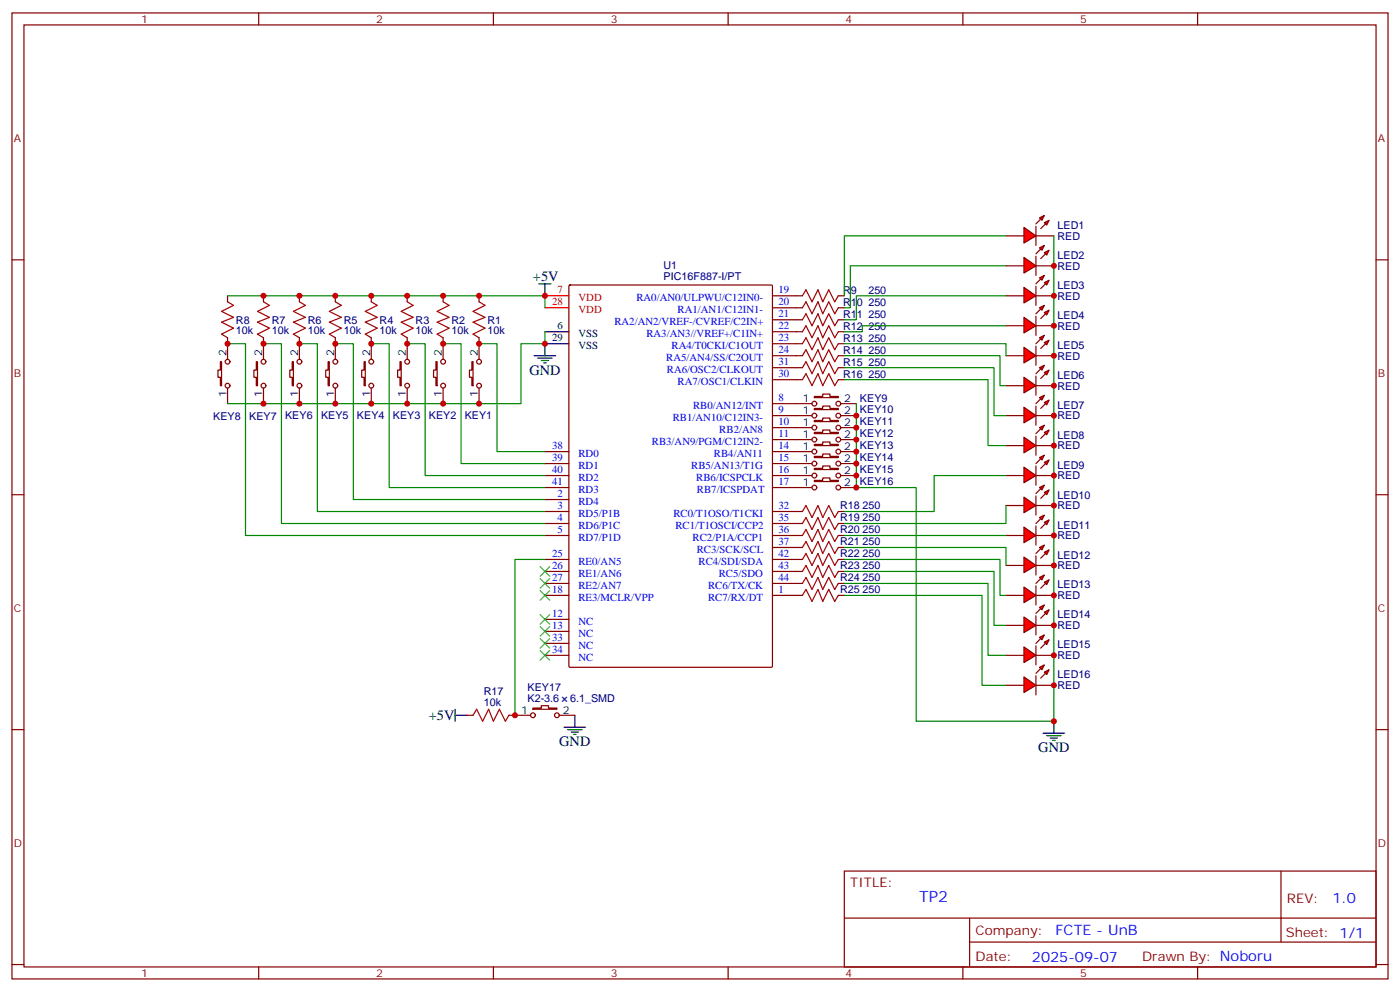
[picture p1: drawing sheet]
<svg xmlns="http://www.w3.org/2000/svg" width="412mm" height="292mm" viewBox="0 0 412 292" stroke-linecap="round" stroke-linejoin="round" font-family="sans-serif">
<g fill="none" stroke="#870000" stroke-width=".35">
<path d="M3.5 3.8h405.4v284.3h-405.4zM7.1 7.3h398.2v277.3h-398.2zM76.2 3.8v3.5M145.3 3.8v3.5M214.5 3.8v3.5M283.6 3.8v3.5M352.8 3.8v3.5M3.5 76.5h3.6M405.3 76.5h3.6M67 87.1v1.7M67 99.4v1.8M77.6 87.1v1.7"/>
<path d="M77.6 99.4v1.8M88.2 87.1v1.7M88.2 99.4v1.8M98.8 87.1v1.7M98.8 99.4v1.8M109.4 87.1v1.7M109.4 99.4v1.8M119.9 87.1v1.7M119.9 99.4v1.8M130.5 87.1v1.7M130.5 99.4v1.8M141.1 87.1v1.7"/>
<path d="M141.1 99.4v1.8M167.6 84.1l.3-.2h59.3l.3 .2v112l-.1 .3h-59.5l-.3-.2zM227.5 97.6h8.9M227.5 94.1h8.9M227.5 90.6h8.9M227.5 87.1h8.9M246.9 97.6h1.8M246.9 94.1h1.8M246.9 90.6h1.8M246.9 87.1h1.8M227.5 108.2h8.9M227.5 111.8h8.9"/>
<path d="M227.5 104.7h8.9M227.5 101.2h8.9M227.5 118.8h7.1M246.9 108.2h1.8M246.9 111.8h1.8M246.9 104.7h1.8M246.9 101.2h1.8M160.5 140h7.1M160.5 136.5h7.1M160.5 132.9h7.1M227.5 140h7.1M227.5 136.5h7.1"/>
<path d="M227.5 132.9h7.1M227.5 129.4h7.1M227.5 125.9h7.1M227.5 122.3h7.1M3.5 145.6h3.6M160.5 143.5h7.1M160.5 157.6h7.1M160.5 154.1h7.1M160.5 150.6h7.1M160.5 147h7.1M227.5 143.5h7.1M227.5 157.6h8.9"/>
<path d="M227.5 154.1h8.9M227.5 150.6h8.9M246.9 157.6h1.8M246.9 154.1h1.8M246.9 150.6h1.8M405.3 145.6h3.6M160.5 171.7h7.1M160.5 168.2h7.1M160.5 164.7h7.1M160.5 175.3h7.1M227.5 171.7h8.9M227.5 168.2h8.9"/>
<path d="M227.5 164.7h8.9M227.5 161.1h8.9M227.5 175.3h8.9M246.9 171.7h1.8M246.9 168.2h1.8M246.9 164.7h1.8M246.9 161.1h1.8M246.9 175.3h1.8M160.5 192.9h7.1M160.5 189.4h7.1M160.5 185.8h7.1M160.5 182.3h7.1"/>
<path d="M3.5 214.8h3.6M137.6 210.5h1.7M149.9 210.5h1.8M405.3 214.8h3.6M248.7 256.4h156.6v28.2h-156.6zM377.3 256.4v20.9M248.7 270.2h156.5M285.6 277.3h119.6M285.6 270.2v14.2M3.5 283.9h3.6M76.2 284.6v3.5M145.3 284.6v3.5"/>
<path d="M214.5 284.6v3.5M283.6 284.6v3.5M352.8 284.6v3.5M405.3 283.9h3.6"/>
</g>
<g fill="none" stroke="#000" stroke-width=".35">
<path d="M158.7 83.5h3.6M160.5 97.6h7.1M160.5 83.5v3.6M157.3 104.7h6.4M158.4 105.4h4.2M159.5 106.1h2.1M160.2 106.8h.7M167.6 101.2h-7.1v3.5M166.2 214.1h6.3M167.2 214.8h4.2M168.3 215.5h2.1M169 216.2h.7"/>
<path d="M169.3 210.5v3.6M307.3 215.8h6.3M308.3 216.5h4.3M309.4 217.2h2.1M310.1 217.9h.7M310.4 212.3v3.5"/>
</g>
<path d="M160.5 90.6h7.1M160.5 87.1h7.1" fill="none" stroke="#f00" stroke-width=".35"/>
<path d="M160.5 87.1v3.5M160.5 97.6v3.6" fill="none" stroke="#008700" stroke-width=".35"/>
<g fill="none" stroke="#a10000" stroke-width=".35">
<path d="M67 88.8l1.8 1.1-3.5 1.8 3.5 1.7-3.5 1.4 3.5 1.8-3.5 1.8 1.7 1M77.6 88.8l1.8 1.1-3.6 1.8 3.6 1.7-3.6 1.4 3.6 1.8-3.6 1.8 1.8 1M88.2 88.8l1.8 1.1-3.6 1.8 3.6 1.7-3.6 1.4 3.6 1.8-3.6 1.8 1.8 1M98.8 88.8l1.7 1.1-3.5 1.8 3.5 1.7-3.5 1.4 3.5 1.8-3.5 1.8 1.8 1M109.4 88.8l1.7 1.1-3.5 1.8 3.5 1.7-3.5 1.4 3.5 1.8-3.5 1.8 1.8 1M119.9 88.8l1.8 1.1-3.5 1.8 3.5 1.7-3.5 1.4 3.5 1.8-3.5 1.8 1.7 1M130.5 88.8l1.8 1.1-3.5 1.8 3.5 1.7-3.5 1.4 3.5 1.8-3.5 1.8 1.7 1M141.1 88.8l1.8 1.1-3.6 1.8 3.6 1.7-3.6 1.4 3.6 1.8-3.6 1.8 1.8 1M236.4 87.1l1-1.8 1.8 3.5 1.7-3.5 1.5 3.5 1.7-3.5 1.8 3.5 1-1.7M236.4 90.6l1-1.8 1.8 3.6 1.7-3.6 1.5 3.6 1.7-3.6 1.8 3.6 1-1.8M236.4 94.1l1-1.7 1.8 3.5 1.7-3.5 1.5 3.5 1.7-3.5 1.8 3.5 1-1.8M236.4 97.6l1-1.7 1.8 3.5 1.7-3.5 1.5 3.5 1.7-3.5 1.8 3.5 1-1.8"/>
<path d="M236.4 104.7l1-1.8 1.8 3.6 1.7-3.6 1.5 3.6 1.7-3.6 1.8 3.6 1-1.8M236.4 108.2l1-1.7 1.8 3.5 1.7-3.5 1.5 3.5 1.7-3.5 1.8 3.5 1-1.8M236.4 111.8l1-1.8 1.8 3.5 1.7-3.5 1.5 3.5 1.7-3.5 1.8 3.5 1-1.7M236.4 101.2l1-1.8 1.8 3.5 1.7-3.5 1.5 3.5 1.7-3.5 1.8 3.5 1-1.7M236.4 150.6l1-1.8 1.8 3.5 1.7-3.5 1.5 3.5 1.7-3.5 1.8 3.5 1-1.7M236.4 154.1l1-1.8 1.8 3.6 1.7-3.6 1.5 3.6 1.7-3.6 1.8 3.6 1-1.8M236.4 157.6l1-1.7 1.8 3.5 1.7-3.5 1.5 3.5 1.7-3.5 1.8 3.5 1-1.8M236.4 171.7l1-1.7 1.8 3.5 1.7-3.5 1.5 3.5 1.7-3.5 1.8 3.5 1-1.8M236.4 175.3l1-1.8 1.8 3.5 1.7-3.5 1.5 3.5 1.7-3.5 1.8 3.5 1-1.7M236.4 161.1l1-1.7 1.8 3.5 1.7-3.5 1.5 3.5 1.7-3.5 1.8 3.5 1-1.8M236.4 164.7l1-1.8 1.8 3.5 1.7-3.5 1.5 3.5 1.7-3.5 1.8 3.5 1-1.7M236.4 168.2l1-1.8 1.8 3.6 1.7-3.6 1.5 3.6 1.7-3.6 1.8 3.6 1-1.8"/>
<path d="M139.3 210.5l1.1-1.7 1.8 3.5 1.7-3.5 1.4 3.5 1.8-3.5 1.8 3.5 1-1.8"/>
</g>
<g fill="#f00" stroke="#870000" stroke-width=".35">
<path d="M301.6 67l3.6 2.4-3.6 2.1z"/>
<path d="M305.2 66.6v5.6z"/>
</g>
<g fill="#870000" stroke="#870000" stroke-width=".35">
<path d="M306.6 64.5l-1.4 1.4z"/>
<path d="M306.6 67.3l1.4-1.4z"/>
</g>
<g fill="#f00" stroke="#870000" stroke-width=".35">
<path d="M306.2 64.1l1.4-.7-.7 1.4z"/>
<path d="M307.6 65.5l1.4-.7-.7 1.5z"/>
</g>
<path d="M296.3 69.4h5.3M305.2 69.4h5.2" fill="none" stroke="#870000" stroke-width=".35"/>
<g fill="#f00" stroke="#870000" stroke-width=".35">
<path d="M301.6 75.8l3.6 2.4-3.6 2.2z"/>
<path d="M305.2 75.4v5.7z"/>
</g>
<g fill="#870000" stroke="#870000" stroke-width=".35">
<path d="M305.2 74.7l1.4-1.4z"/>
<path d="M308 74.7l-1.4 1.4z"/>
</g>
<g fill="#f00" stroke="#870000" stroke-width=".35">
<path d="M306.2 73l1.4-.8-.7 1.5z"/>
<path d="M307.6 74.4l1.4-.7-.7 1.4z"/>
</g>
<path d="M296.3 78.2h5.3M305.2 78.2h5.2" fill="none" stroke="#870000" stroke-width=".35"/>
<g fill="#f00" stroke="#870000" stroke-width=".35">
<path d="M301.6 84.6l3.6 2.5-3.6 2.1z"/>
<path d="M305.2 84.2v5.7z"/>
</g>
<g fill="#870000" stroke="#870000" stroke-width=".35">
<path d="M306.6 82.1l-1.4 1.4z"/>
<path d="M306.6 84.9l1.4-1.4z"/>
</g>
<g fill="#f00" stroke="#870000" stroke-width=".35">
<path d="M306.2 81.8l1.4-.7-.7 1.4z"/>
<path d="M307.6 83.2l1.4-.7-.7 1.4z"/>
</g>
<path d="M296.3 87.1h5.3M305.2 87.1h5.2" fill="none" stroke="#870000" stroke-width=".35"/>
<g fill="#f00" stroke="#870000" stroke-width=".35">
<path d="M301.6 93.4l3.6 2.5-3.6 2.1z"/>
<path d="M305.2 93.1v5.6z"/>
</g>
<g fill="#870000" stroke="#870000" stroke-width=".35">
<path d="M305.2 92.4l1.4-1.5z"/>
<path d="M308 92.4l-1.4 1.4z"/>
</g>
<g fill="#f00" stroke="#870000" stroke-width=".35">
<path d="M306.2 90.6l1.4-.7-.7 1.4z"/>
<path d="M307.6 92l1.4-.7-.7 1.4z"/>
</g>
<path d="M296.3 95.9h5.3M305.2 95.9h5.2" fill="none" stroke="#870000" stroke-width=".35"/>
<g fill="#f00" stroke="#870000" stroke-width=".35">
<path d="M301.6 102.2l3.6 2.5-3.6 2.1z"/>
<path d="M305.2 101.9v5.6z"/>
</g>
<g fill="#870000" stroke="#870000" stroke-width=".35">
<path d="M305.2 101.2l1.4-1.4z"/>
<path d="M306.6 102.6l1.4-1.4z"/>
</g>
<g fill="#f00" stroke="#870000" stroke-width=".35">
<path d="M306.2 99.4l1.4-.7-.7 1.4z"/>
<path d="M307.6 100.8l1.4-.7-.7 1.4z"/>
</g>
<path d="M296.3 104.7h5.3M305.2 104.7h5.2" fill="none" stroke="#870000" stroke-width=".35"/>
<g fill="#f00" stroke="#870000" stroke-width=".35">
<path d="M301.6 111.1l3.6 2.4-3.6 2.1z"/>
<path d="M305.2 110.7v5.6z"/>
</g>
<g fill="#870000" stroke="#870000" stroke-width=".35">
<path d="M305.2 110l1.4-1.4z"/>
<path d="M308 110l-1.4 1.4z"/>
</g>
<g fill="#f00" stroke="#870000" stroke-width=".35">
<path d="M306.2 108.2l1.4-.7-.7 1.4z"/>
<path d="M307.6 109.6l1.4-.7-.7 1.4z"/>
</g>
<path d="M296.3 113.5h5.3M305.2 113.5h5.2" fill="none" stroke="#870000" stroke-width=".35"/>
<g fill="#f00" stroke="#870000" stroke-width=".35">
<path d="M301.6 119.9l3.6 2.4-3.6 2.2z"/>
<path d="M305.2 119.5v5.7z"/>
</g>
<g fill="#870000" stroke="#870000" stroke-width=".35">
<path d="M305.2 118.8l1.4-1.4z"/>
<path d="M308 118.8l-1.4 1.4z"/>
</g>
<g fill="#f00" stroke="#870000" stroke-width=".35">
<path d="M306.2 117.1l1.4-.8-.7 1.5z"/>
<path d="M307.6 118.5l1.4-.7-.7 1.4z"/>
</g>
<path d="M296.3 122.3h5.3M305.2 122.3h5.2" fill="none" stroke="#870000" stroke-width=".35"/>
<g fill="#f00" stroke="#870000" stroke-width=".35">
<path d="M301.6 128.7l3.6 2.5-3.6 2.1z"/>
<path d="M305.2 128.3v5.7z"/>
</g>
<g fill="#870000" stroke="#870000" stroke-width=".35">
<path d="M306.6 126.2l-1.4 1.4z"/>
<path d="M306.6 129l1.4-1.4z"/>
</g>
<g fill="#f00" stroke="#870000" stroke-width=".35">
<path d="M306.2 125.9l1.4-.7-.7 1.4z"/>
<path d="M307.6 127.3l1.4-.7-.7 1.4z"/>
</g>
<path d="M296.3 131.2h5.3M305.2 131.2h5.2" fill="none" stroke="#870000" stroke-width=".35"/>
<g fill="#f00" stroke="#870000" stroke-width=".35">
<path d="M301.6 137.5l3.6 2.5-3.6 2.1z"/>
<path d="M305.2 137.2v5.6z"/>
</g>
<g fill="#870000" stroke="#870000" stroke-width=".35">
<path d="M305.2 136.5l1.4-1.5z"/>
<path d="M308 136.5l-1.4 1.4z"/>
</g>
<g fill="#f00" stroke="#870000" stroke-width=".35">
<path d="M306.2 134.7l1.4-.7-.7 1.4z"/>
<path d="M307.6 136.1l1.4-.7-.7 1.4z"/>
</g>
<path d="M296.3 140h5.3M305.2 140h5.2" fill="none" stroke="#870000" stroke-width=".35"/>
<g fill="#f00" stroke="#870000" stroke-width=".35">
<path d="M301.6 146.3l3.6 2.5-3.6 2.1z"/>
<path d="M305.2 146v5.6z"/>
</g>
<g fill="#870000" stroke="#870000" stroke-width=".35">
<path d="M305.2 145.3l1.4-1.4z"/>
<path d="M306.6 146.7l1.4-1.4z"/>
</g>
<g fill="#f00" stroke="#870000" stroke-width=".35">
<path d="M306.2 143.5l1.4-.7-.7 1.4z"/>
<path d="M307.6 144.9l1.4-.7-.7 1.4z"/>
</g>
<path d="M296.3 148.8h5.3M305.2 148.8h5.2" fill="none" stroke="#870000" stroke-width=".35"/>
<g fill="#f00" stroke="#870000" stroke-width=".35">
<path d="M301.6 155.2l3.6 2.4-3.6 2.1z"/>
<path d="M305.2 154.8v5.6z"/>
</g>
<g fill="#870000" stroke="#870000" stroke-width=".35">
<path d="M305.2 154.1l1.4-1.4z"/>
<path d="M306.6 155.5l1.4-1.4z"/>
</g>
<g fill="#f00" stroke="#870000" stroke-width=".35">
<path d="M306.2 152.3l1.4-.7-.7 1.4z"/>
<path d="M307.6 153.7l1.4-.7-.7 1.4z"/>
</g>
<path d="M296.3 157.6h5.3M305.2 157.6h5.2" fill="none" stroke="#870000" stroke-width=".35"/>
<g fill="#f00" stroke="#870000" stroke-width=".35">
<path d="M301.6 164l3.6 2.4-3.6 2.2z"/>
<path d="M305.2 163.6v5.7z"/>
</g>
<g fill="#870000" stroke="#870000" stroke-width=".35">
<path d="M305.2 162.9l1.4-1.4z"/>
<path d="M306.6 164.3l1.4-1.4z"/>
</g>
<g fill="#f00" stroke="#870000" stroke-width=".35">
<path d="M306.2 161.1l1.4-.7-.7 1.5z"/>
<path d="M307.6 162.6l1.4-.7-.7 1.4z"/>
</g>
<path d="M296.3 166.4h5.3M305.2 166.4h5.2" fill="none" stroke="#870000" stroke-width=".35"/>
<g fill="#f00" stroke="#870000" stroke-width=".35">
<path d="M301.6 172.8l3.6 2.5-3.6 2.1z"/>
<path d="M305.2 172.4v5.7z"/>
</g>
<g fill="#870000" stroke="#870000" stroke-width=".35">
<path d="M305.2 171.7l1.4-1.4z"/>
<path d="M306.6 173.1l1.4-1.4z"/>
</g>
<g fill="#f00" stroke="#870000" stroke-width=".35">
<path d="M306.2 170l1.4-.7-.7 1.4z"/>
<path d="M307.6 171.4l1.4-.7-.7 1.4z"/>
</g>
<path d="M296.3 175.3h5.3M305.2 175.3h5.2" fill="none" stroke="#870000" stroke-width=".35"/>
<g fill="#f00" stroke="#870000" stroke-width=".35">
<path d="M301.6 181.6l3.6 2.5-3.6 2.1z"/>
<path d="M305.2 181.3v5.6z"/>
</g>
<g fill="#870000" stroke="#870000" stroke-width=".35">
<path d="M306.6 179.1l-1.4 1.5z"/>
<path d="M306.6 182l1.4-1.4z"/>
</g>
<g fill="#f00" stroke="#870000" stroke-width=".35">
<path d="M306.2 178.8l1.4-.7-.7 1.4z"/>
<path d="M307.6 180.2l1.4-.7-.7 1.4z"/>
</g>
<path d="M296.3 184.1h5.3M305.2 184.1h5.2" fill="none" stroke="#870000" stroke-width=".35"/>
<g fill="#f00" stroke="#870000" stroke-width=".35">
<path d="M301.6 190.4l3.6 2.5-3.6 2.1z"/>
<path d="M305.2 190.1v5.6z"/>
</g>
<g fill="#870000" stroke="#870000" stroke-width=".35">
<path d="M305.2 189.4l1.4-1.4z"/>
<path d="M308 189.4l-1.4 1.4z"/>
</g>
<g fill="#f00" stroke="#870000" stroke-width=".35">
<path d="M306.2 187.6l1.4-.7-.7 1.4z"/>
<path d="M307.6 189l1.4-.7-.7 1.4z"/>
</g>
<path d="M296.3 192.9h5.3M305.2 192.9h5.2" fill="none" stroke="#870000" stroke-width=".35"/>
<g fill="#f00" stroke="#870000" stroke-width=".35">
<path d="M301.6 199.2l3.6 2.5-3.6 2.1z"/>
<path d="M305.2 198.9v5.6z"/>
</g>
<g fill="#870000" stroke="#870000" stroke-width=".35">
<path d="M305.2 198.2l1.4-1.4z"/>
<path d="M306.6 199.6l1.4-1.4z"/>
</g>
<g fill="#f00" stroke="#870000" stroke-width=".35">
<path d="M306.2 196.4l1.4-.7-.7 1.4z"/>
<path d="M307.6 197.8l1.4-.7-.7 1.4z"/>
</g>
<g fill="none" stroke="#870000" stroke-width=".35">
<path d="M64.9 106.5h.4v7h-.4v-2.4h-.7v-2.2h.7zM67 101.2v4.6M67 114.2v4.6M75.5 106.5h.3v7h-.3v-2.4h-.7v-2.2h.7zM77.6 101.2v4.6M77.6 114.2v4.6M86.1 106.5h.3v7h-.3v-2.4h-.7v-2.2h.7zM88.2 101.2v4.6M88.2 114.2v4.6M96.7 106.5h.3v7h-.3v-2.4h-.7v-2.2h.7zM98.8 101.2v4.6M98.8 114.2v4.6"/>
<path d="M107.2 106.5h.4v7h-.4v-2.4h-.7v-2.2h.7zM109.4 101.2v4.6M109.4 114.2v4.6M117.8 106.5h.4v7h-.4v-2.4h-.7v-2.2h.7zM119.9 101.2v4.6M119.9 114.2v4.6M128.4 106.5h.4v7h-.4v-2.4h-.7v-2.2h.7zM130.5 101.2v4.6M130.5 114.2v4.6M139 106.5h.3v7h-.3v-2.4h-.7v-2.2h.7zM141.1 101.2v4.6M141.1 114.2v4.6"/>
<path d="M234.6 118.8h4.6M239.9 116.7h2.5v-.7h2.1v.7h2.4v.4h-7zM247.6 118.8h4.6M234.6 122.3h4.6M234.6 125.9h4.6M234.6 129.4h4.6M234.6 132.9h4.6M234.6 136.5h4.6M234.6 140h4.6M239.9 120.2h2.5v-.7h2.1v.7h2.4v.4h-7zM239.9 123.8h2.5v-.8h2.1v.8h2.4v.3h-7zM239.9 127.3h2.5v-.7h2.1v.7h2.4v.3h-7z"/>
<path d="M239.9 130.8h2.5v-.7h2.1v.7h2.4v.4h-7zM239.9 134.3h2.5v-.7h2.1v.7h2.4v.4h-7zM239.9 137.9h2.5v-.7h2.1v.7h2.4v.3h-7zM247.6 122.3h4.6M247.6 125.9h4.6M247.6 129.4h4.6M247.6 132.9h4.6M247.6 136.5h4.6M247.6 140h4.6M234.6 143.5h4.6M239.9 141.4h2.5v-.7h2.1v.7h2.4v.3h-7zM247.6 143.5h4.6"/>
<path d="M151.7 210.5h4.6M157 208.4h2.5v-.7h2.1v.7h2.4v.4h-7zM164.7 210.5h4.6M296.3 201.7h5.3M305.2 201.7h5.2"/>
<circle cx="67" cy="106.5" r=".71"/>
<circle cx="67" cy="113.5" r=".71"/>
<circle cx="77.6" cy="106.5" r=".71"/>
<circle cx="77.6" cy="113.5" r=".71"/>
<circle cx="88.2" cy="106.5" r=".71"/>
<circle cx="88.2" cy="113.5" r=".71"/>
<circle cx="98.8" cy="106.5" r=".71"/>
<circle cx="98.8" cy="113.5" r=".71"/>
<circle cx="109.4" cy="106.5" r=".71"/>
<circle cx="109.4" cy="113.5" r=".71"/>
<circle cx="119.9" cy="106.5" r=".71"/>
<circle cx="119.9" cy="113.5" r=".71"/>
<circle cx="130.5" cy="106.5" r=".71"/>
<circle cx="130.5" cy="113.5" r=".71"/>
<circle cx="141.1" cy="106.5" r=".71"/>
<circle cx="141.1" cy="113.5" r=".71"/>
<circle cx="239.9" cy="118.8" r=".71"/>
<circle cx="246.9" cy="118.8" r=".71"/>
<circle cx="239.9" cy="122.3" r=".71"/>
<circle cx="239.9" cy="129.4" r=".71"/>
<circle cx="239.9" cy="136.5" r=".71"/>
<circle cx="239.9" cy="125.9" r=".71"/>
<circle cx="239.9" cy="132.9" r=".71"/>
<circle cx="239.9" cy="140" r=".71"/>
<circle cx="246.9" cy="129.4" r=".71"/>
<circle cx="246.9" cy="132.9" r=".71"/>
<circle cx="246.9" cy="125.9" r=".71"/>
<circle cx="246.9" cy="136.5" r=".71"/>
<circle cx="246.9" cy="122.3" r=".71"/>
<circle cx="246.9" cy="140" r=".71"/>
<circle cx="239.9" cy="143.5" r=".71"/>
<circle cx="246.9" cy="143.5" r=".71"/>
<circle cx="157" cy="210.5" r=".71"/>
<circle cx="164" cy="210.5" r=".71"/>
</g>
<path d="M134.1 210.5h3.5M134.1 208.8v3.5" fill="none" stroke="#000" stroke-width=".35"/>
<g fill="none" stroke="#008700" stroke-width=".35">
<path d="M296.3 69.4h-47.6v17.7M296.3 78.2h-45.8v12.4h-1.8M310.4 69.4v142.9h-40.5v-68.8h-17.7v-24.7M67 87.1h93.5M296.3 87.1h-44.1v7h-3.5M296.3 95.9h-42.3v1.7h-5.3M67 101.2h5.3v56.4h88.2M77.6 101.2h5.3v52.9h77.6M88.2 101.2h5.3v49.4h67M98.8 101.2h5.3v45.8h56.4M109.4 101.2h5.3v42.3h45.8M119.9 101.2h5.3v38.8h35.3"/>
<path d="M130.5 101.2h5.3v35.3h24.7M141.1 101.2h5.3v31.7h14.1M160.5 101.2h-7v17.6h-86.5M248.7 101.2h47.6v3.5M248.7 104.7h45.9v8.8h1.7M248.7 108.2h44.1v14.1h3.5M248.7 111.8h42.3v19.4h5.3M296.3 140h-21.1v10.6h-26.5M248.7 157.6h47.6M296.3 148.8v5.3h-47.6M160.5 164.7h-8.8v45.8M248.7 161.1h47.6v5.3"/>
<path d="M248.7 164.7h45.9v10.6h1.7M248.7 168.2h44.1v15.9h3.5M248.7 171.7h42.3v21.2h5.3M248.7 175.3h40.6v26.4h7"/>
</g>
<g fill="none" stroke="#3c3" stroke-width=".35">
<path d="M159.1 166.8l2.8 2.8M159.1 170.3l2.8 2.8M159.1 173.8l2.8 2.9M161.9 166.8l-2.8 2.8M161.9 170.3l-2.8 2.8M161.9 173.8l-2.8 2.9M159.1 180.9l2.8 2.8M159.1 184.4l2.8 2.9M159.1 188l2.8 2.8M159.1 191.5l2.8 2.8M161.9 180.9l-2.8 2.8M161.9 184.4l-2.8 2.9"/>
<path d="M161.9 188l-2.8 2.8M161.9 191.5l-2.8 2.8"/>
</g>
<g fill="#c00">
<circle cx="160.5" cy="87.1" r=".88"/>
<circle cx="160.5" cy="101.2" r=".88"/>
<circle cx="141.1" cy="87.1" r=".88"/>
<circle cx="130.5" cy="87.1" r=".88"/>
<circle cx="119.9" cy="87.1" r=".88"/>
<circle cx="109.4" cy="87.1" r=".88"/>
<circle cx="98.8" cy="87.1" r=".88"/>
<circle cx="88.2" cy="87.1" r=".88"/>
<circle cx="77.6" cy="87.1" r=".88"/>
<circle cx="130.5" cy="118.8" r=".88"/>
<circle cx="119.9" cy="118.8" r=".88"/>
<circle cx="109.4" cy="118.8" r=".88"/>
<circle cx="98.8" cy="118.8" r=".88"/>
<circle cx="88.2" cy="118.8" r=".88"/>
<circle cx="77.6" cy="118.8" r=".88"/>
<circle cx="141.1" cy="118.8" r=".88"/>
<circle cx="141.1" cy="101.2" r=".88"/>
<circle cx="130.5" cy="101.2" r=".88"/>
<circle cx="119.9" cy="101.2" r=".88"/>
<circle cx="109.4" cy="101.2" r=".88"/>
<circle cx="98.8" cy="101.2" r=".88"/>
<circle cx="88.2" cy="101.2" r=".88"/>
<circle cx="77.6" cy="101.2" r=".88"/>
<circle cx="67" cy="101.2" r=".88"/>
<circle cx="310.4" cy="78.2" r=".88"/>
<circle cx="310.4" cy="87.1" r=".88"/>
<circle cx="310.4" cy="95.9" r=".88"/>
<circle cx="310.4" cy="104.7" r=".88"/>
<circle cx="310.4" cy="113.5" r=".88"/>
<circle cx="310.4" cy="122.3" r=".88"/>
<circle cx="310.4" cy="131.2" r=".88"/>
<circle cx="310.4" cy="140" r=".88"/>
<circle cx="310.4" cy="148.8" r=".88"/>
<circle cx="310.4" cy="157.6" r=".88"/>
<circle cx="310.4" cy="166.4" r=".88"/>
<circle cx="310.4" cy="175.3" r=".88"/>
<circle cx="310.4" cy="184.1" r=".88"/>
<circle cx="310.4" cy="192.9" r=".88"/>
<circle cx="310.4" cy="201.7" r=".88"/>
<circle cx="252.2" cy="122.3" r=".88"/>
<circle cx="252.2" cy="125.9" r=".88"/>
<circle cx="252.2" cy="129.4" r=".88"/>
<circle cx="252.2" cy="132.9" r=".88"/>
<circle cx="252.2" cy="136.5" r=".88"/>
<circle cx="252.2" cy="140" r=".88"/>
<circle cx="252.2" cy="143.5" r=".88"/>
<circle cx="310.4" cy="212.3" r=".88"/>
<circle cx="151.7" cy="210.5" r=".88"/>
</g>
<text font-size="4.6" fill="#00f" x="270.8" y="265.4">TP2</text>
<g font-size="4.2">
<text x="157" y="82.8">+5V</text>
<text x="155.9" y="110.3">GND</text>
<text x="126.3" y="211.9">+5V</text>
<text x="164.7" y="219.7">GND</text>
<text x="305.9" y="221.5">GND</text>
</g>
<g font-size="4.2" fill="#00f">
<text x="392.5" y="265.7">1.0</text>
<text x="310.9" y="275.2">FCTE - UnB</text>
<text x="304" y="283">2025-09-07</text>
</g>
<g font-size="3.9" fill="#800">
<text x="250.5" y="261">TITLE:</text>
<text x="379.1" y="265.7">REV:</text>
<text x="287.4" y="275.2">Company:</text>
<text x="378.7" y="275.8">Sheet: 1/1</text>
<text x="287.4" y="282.9">Date:</text>
<text x="336.4" y="282.9">Drawn By: Noboru</text>
</g>
<g font-size="3.2" fill="#800">
<text x="41.6" y="6.8">1</text>
<text x="110.8" y="6.8">2</text>
<text x="179.9" y="6.8">3</text>
<text x="249.1" y="6.8">4</text>
<text x="318.2" y="6.8">5</text>
<text x="4.1" y="41.9">A</text>
<text x="405.9" y="41.9">A</text>
<text x="4.1" y="111.1">B</text>
<text x="405.9" y="111.1">B</text>
<text x="4.1" y="180.2">C</text>
<text x="405.9" y="180.2">C</text>
<text x="4.1" y="249.3">D</text>
<text x="405.9" y="249.3">D</text>
<text x="41.6" y="287.6">1</text>
<text x="110.8" y="287.6">2</text>
<text x="179.9" y="287.6">3</text>
<text x="249.1" y="287.6">4</text>
<text x="318.2" y="287.6">5</text>
</g>
<g font-size="3.2" fill="#000080">
<text x="311.5" y="70.6">RED</text>
<text x="311.5" y="67.4">LED1</text>
<text x="311.5" y="76.2">LED2</text>
<text x="195.5" y="82.5">PIC16F887-I/PT</text>
<text x="195.5" y="79.3">U1</text>
<text x="311.5" y="79.4">RED</text>
<text x="248.4" y="86.4">R9</text>
<text x="248.4" y="90">R10</text>
<text x="255.8" y="86.4">250</text>
<text x="255.8" y="90">250</text>
<text x="311.5" y="88.2">RED</text>
<text x="311.5" y="85">LED3</text>
<text x="69.5" y="95.3">R8</text>
<text x="80.1" y="95.3">R7</text>
<text x="90.7" y="95.3">R6</text>
<text x="101.2" y="95.3">R5</text>
<text x="111.8" y="95.3">R4</text>
<text x="122.4" y="95.3">R3</text>
<text x="133" y="95.3">R2</text>
<text x="143.6" y="95.3">R1</text>
<text x="248.4" y="93.5">R11</text>
<text x="255.8" y="93.5">250</text>
<text x="311.5" y="93.8">LED4</text>
<text x="69.5" y="98.4">10k</text>
<text x="80.1" y="98.4">10k</text>
<text x="90.7" y="98.4">10k</text>
<text x="101.2" y="98.4">10k</text>
<text x="111.8" y="98.4">10k</text>
<text x="122.4" y="98.4">10k</text>
<text x="133" y="98.4">10k</text>
<text x="143.6" y="98.4">10k</text>
<text x="248.4" y="97">R12</text>
<text x="248.4" y="100.6">R13</text>
<text x="255.8" y="97">250</text>
<text x="255.8" y="100.6">250</text>
<text x="311.5" y="97">RED</text>
<text x="248.4" y="104.1">R14</text>
<text x="248.4" y="107.6">R15</text>
<text x="255.8" y="104.1">250</text>
<text x="255.8" y="107.6">250</text>
<text x="311.5" y="105.8">RED</text>
<text x="311.5" y="102.7">LED5</text>
<text x="248.4" y="111.1">R16</text>
<text x="255.8" y="111.1">250</text>
<text x="311.5" y="111.5">LED6</text>
<text x="253.3" y="118.2">KEY9</text>
<text x="311.5" y="114.7">RED</text>
<text x="62.8" y="123.5">KEY8</text>
<text x="73.4" y="123.5">KEY7</text>
<text x="84" y="123.5">KEY6</text>
<text x="94.6" y="123.5">KEY5</text>
<text x="105.2" y="123.5">KEY4</text>
<text x="115.7" y="123.5">KEY3</text>
<text x="126.3" y="123.5">KEY2</text>
<text x="136.9" y="123.5">KEY1</text>
<text x="253.3" y="121.7">KEY10</text>
<text x="253.3" y="125.2">KEY11</text>
<text x="311.5" y="123.5">RED</text>
<text x="311.5" y="120.3">LED7</text>
<text x="253.3" y="128.8">KEY12</text>
<text x="311.5" y="129.1">LED8</text>
<text x="253.3" y="132.3">KEY13</text>
<text x="253.3" y="135.8">KEY14</text>
<text x="311.5" y="132.3">RED</text>
<text x="311.5" y="137.9">LED9</text>
<text x="253.3" y="139.4">KEY15</text>
<text x="253.3" y="142.9">KEY16</text>
<text x="311.5" y="141.1">RED</text>
<text x="247.5" y="149.9">R18</text>
<text x="254" y="149.9">250</text>
<text x="311.5" y="149.9">RED</text>
<text x="311.5" y="146.8">LED10</text>
<text x="247.5" y="153.4">R19</text>
<text x="254" y="153.5">250</text>
<text x="311.5" y="155.6">LED11</text>
<text x="247.5" y="157">R20</text>
<text x="247.5" y="160.5">R21</text>
<text x="254" y="157">250</text>
<text x="254" y="160.5">250</text>
<text x="311.5" y="158.8">RED</text>
<text x="247.5" y="164">R22</text>
<text x="247.5" y="167.6">R23</text>
<text x="254" y="164.1">250</text>
<text x="254" y="167.6">250</text>
<text x="311.5" y="167.6">RED</text>
<text x="311.5" y="164.4">LED12</text>
<text x="247.5" y="171.1">R24</text>
<text x="254" y="171.1">250</text>
<text x="311.5" y="173.2">LED13</text>
<text x="247.5" y="174.6">R25</text>
<text x="254" y="174.6">250</text>
<text x="311.5" y="176.4">RED</text>
<text x="311.5" y="185.2">RED</text>
<text x="311.5" y="182">LED14</text>
<text x="311.5" y="190.9">LED15</text>
<text x="311.5" y="194">RED</text>
<text x="155.4" y="203.5">KEY17</text>
<text x="311.5" y="202.9">RED</text>
<text x="311.5" y="199.7">LED16</text>
<text x="142.5" y="207.7">10k</text>
<text x="142.5" y="204.5">R17</text>
<text x="155.4" y="206.7">K2-3.6</text>
<text x="167.9" y="206.7">6.1_SMD</text>
</g>
<g font-size="3.2" fill="#f00">
<text x="162.6" y="89.9">28</text>
<text x="164.2" y="86.4">7</text>
<text x="170.4" y="88.7">VDD</text>
<text x="170.4" y="92.2">VDD</text>
</g>
<g font-size="3.2" fill="#00f">
<text x="187.4" y="88.7">RA0/AN0/ULPWU/C12IN0-</text>
<text x="229.3" y="89.9">20</text>
<text x="229.3" y="86.4">19</text>
<text x="181" y="95.7">RA2/AN2/VREF-/CVREF/C2IN+</text>
<text x="199.6" y="92.2">RA1/AN1/C12IN1-</text>
<text x="229.3" y="93.4">21</text>
<text x="190.4" y="99.2">RA3/AN3//VREF+/C1IN+</text>
<text x="229.3" y="100.5">23</text>
<text x="229.3" y="96.9">22</text>
<text x="196.2" y="106.3">RA5/AN4/SS/C2OUT</text>
<text x="197.8" y="102.8">RA4/T0CKI/C1OUT</text>
<text x="229.3" y="107.5">31</text>
<text x="229.3" y="104">24</text>
<text x="196.4" y="109.8">RA6/OSC2/CLKOUT</text>
<text x="199.6" y="113.3">RA7/OSC1/CLKIN</text>
<text x="229.3" y="111.1">30</text>
<text x="229.3" y="118.1">8</text>
<text x="198.2" y="123.9">RB1/AN10/C12IN3-</text>
<text x="204.1" y="120.4">RB0/AN12/INT</text>
<text x="229.3" y="125.2">10</text>
<text x="229.3" y="121.6">9</text>
<text x="192" y="131">RB3/AN9/PGM/C12IN2-</text>
<text x="211.9" y="127.5">RB2/AN8</text>
<text x="229.3" y="128.7">11</text>
<text x="162.6" y="135.7">39</text>
<text x="162.6" y="132.2">38</text>
<text x="170.4" y="134.5">RD0</text>
<text x="210.3" y="134.5">RB4/AN11</text>
<text x="229.3" y="135.7">15</text>
<text x="229.3" y="132.2">14</text>
<text x="162.6" y="142.8">41</text>
<text x="162.6" y="139.3">40</text>
<text x="170.4" y="141.6">RD2</text>
<text x="170.4" y="138">RD1</text>
<text x="203.6" y="138">RB5/AN13/T1G</text>
<text x="205.1" y="141.6">RB6/ICSPCLK</text>
<text x="229.3" y="142.8">17</text>
<text x="229.3" y="139.3">16</text>
<text x="164.2" y="149.9">3</text>
<text x="164.2" y="146.3">2</text>
<text x="170.4" y="145.1">RD3</text>
<text x="170.4" y="148.6">RD4</text>
<text x="205.3" y="145.1">RB7/ICSPDAT</text>
<text x="229.3" y="149.9">32</text>
<text x="164.2" y="153.4">4</text>
<text x="170.4" y="155.7">RD6/P1C</text>
<text x="170.4" y="152.2">RD5/P1B</text>
<text x="198.4" y="152.2">RC0/T1OSO/T1CKI</text>
<text x="198.9" y="155.7">RC1/T1OSCI/CCP2</text>
<text x="229.3" y="153.4">35</text>
<text x="164.2" y="156.9">5</text>
<text x="170.4" y="159.2">RD7/P1D</text>
<text x="204" y="159.2">RC2/P1A/CCP1</text>
<text x="229.3" y="160.4">37</text>
<text x="229.3" y="156.9">36</text>
<text x="162.6" y="167.5">26</text>
<text x="162.6" y="164">25</text>
<text x="170.4" y="166.3">RE0/AN5</text>
<text x="205.3" y="162.7">RC3/SCK/SCL</text>
<text x="205.8" y="166.3">RC4/SDI/SDA</text>
<text x="229.3" y="167.5">43</text>
<text x="229.3" y="164">42</text>
<text x="162.6" y="171">27</text>
<text x="170.4" y="173.3">RE2/AN7</text>
<text x="170.4" y="169.8">RE1/AN6</text>
<text x="208.6" y="173.3">RC6/TX/CK</text>
<text x="211.7" y="169.8">RC5/SDO</text>
<text x="229.3" y="171">44</text>
<text x="162.6" y="174.6">18</text>
<text x="170.4" y="176.8">RE3/MCLR/VPP</text>
<text x="208.6" y="176.8">RC7/RX/DT</text>
<text x="229.3" y="174.6">1</text>
<text x="162.6" y="185.1">13</text>
<text x="162.6" y="181.6">12</text>
<text x="170.4" y="183.9">NC</text>
<text x="162.6" y="188.7">33</text>
<text x="170.4" y="191">NC</text>
<text x="170.4" y="187.4">NC</text>
<text x="162.6" y="192.2">34</text>
<text x="170.4" y="194.5">NC</text>
</g>
<g font-size="3.2">
<text x="162.6" y="100.5">29</text>
<text x="164.2" y="96.9">6</text>
<text x="170.4" y="99.2">VSS</text>
<text x="66.7" y="104.7" transform="rotate(-90 66.7 104.7)">2</text>
<text x="77.3" y="104.7" transform="rotate(-90 77.3 104.7)">2</text>
<text x="87.8" y="104.7" transform="rotate(-90 87.8 104.7)">2</text>
<text x="98.4" y="104.7" transform="rotate(-90 98.4 104.7)">2</text>
<text x="109" y="104.7" transform="rotate(-90 109 104.7)">2</text>
<text x="119.6" y="104.7" transform="rotate(-90 119.6 104.7)">2</text>
<text x="130.2" y="104.7" transform="rotate(-90 130.2 104.7)">2</text>
<text x="140.8" y="104.7" transform="rotate(-90 140.8 104.7)">2</text>
<text x="170.4" y="102.8">VSS</text>
<text x="66.7" y="116.9" transform="rotate(-90 66.7 116.9)">1</text>
<text x="77.3" y="116.9" transform="rotate(-90 77.3 116.9)">1</text>
<text x="87.8" y="116.9" transform="rotate(-90 87.8 116.9)">1</text>
<text x="98.4" y="116.9" transform="rotate(-90 98.4 116.9)">1</text>
<text x="109" y="116.9" transform="rotate(-90 109 116.9)">1</text>
<text x="119.6" y="116.9" transform="rotate(-90 119.6 116.9)">1</text>
<text x="130.2" y="116.9" transform="rotate(-90 130.2 116.9)">1</text>
<text x="140.8" y="116.9" transform="rotate(-90 140.8 116.9)">1</text>
<text x="236.5" y="118.5">1</text>
<text x="248.7" y="118.5">2</text>
<text x="236.5" y="122">1</text>
<text x="236.5" y="125.5">1</text>
<text x="248.7" y="122">2</text>
<text x="248.7" y="125.5">2</text>
<text x="236.5" y="129">1</text>
<text x="248.7" y="129">2</text>
<text x="236.5" y="132.6">1</text>
<text x="236.5" y="136.1">1</text>
<text x="248.7" y="132.6">2</text>
<text x="248.7" y="136.1">2</text>
<text x="236.5" y="139.6">1</text>
<text x="236.5" y="143.2">1</text>
<text x="248.7" y="139.6">2</text>
<text x="248.7" y="143.2">2</text>
<text x="153.6" y="210.2">1</text>
<text x="165.8" y="210.2">2</text>
</g>
</svg>
